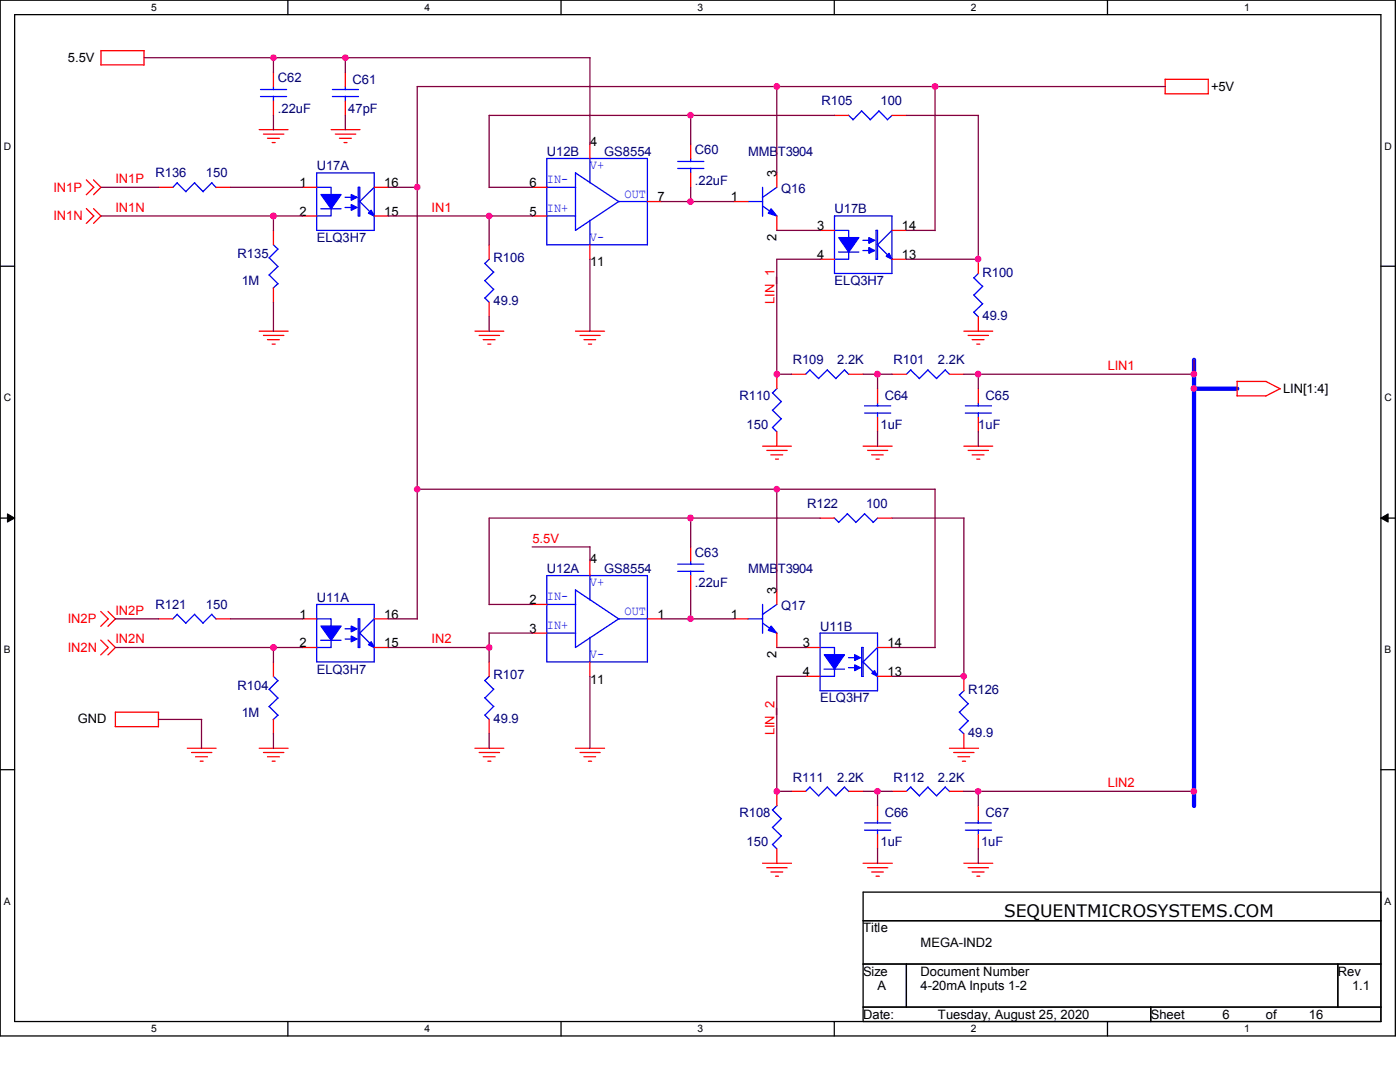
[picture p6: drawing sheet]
<svg xmlns="http://www.w3.org/2000/svg" width="279mm" height="216mm" viewBox="0 0 279 216" stroke-linecap="round" stroke-linejoin="round" font-family="sans-serif">
<path d="M0 0h278.5v206.7h-278.5zM2.9 2.9h272.7v200.9h-272.7z" fill="none" stroke="#000" stroke-width=".25"/>
<g fill="#fff">
<path d="M30.2 .3h1.1v2.3h-1.1z"/>
<path d="M30.2 204.1h1.1v2.3h-1.1z"/>
</g>
<path d="M57.4 0v2.9M57.4 203.8v2.9" fill="none" stroke="#000" stroke-width=".25"/>
<g fill="#fff">
<path d="M84.7 .3h1.1v2.3h-1.1z"/>
<path d="M84.7 204.1h1.1v2.3h-1.1z"/>
</g>
<path d="M112 0v2.9M112 203.8v2.9" fill="none" stroke="#000" stroke-width=".25"/>
<g fill="#fff">
<path d="M139.2 .3h1.1v2.3h-1.1z"/>
<path d="M139.2 204.1h1.1v2.3h-1.1z"/>
</g>
<path d="M166.5 0v2.9M166.5 203.8v2.9" fill="none" stroke="#000" stroke-width=".25"/>
<g fill="#fff">
<path d="M193.8 .3h1.1v2.3h-1.1z"/>
<path d="M193.8 204.1h1.1v2.3h-1.1z"/>
</g>
<path d="M221 0v2.9M221 203.8v2.9" fill="none" stroke="#000" stroke-width=".25"/>
<g fill="#fff">
<path d="M248.3 .3h1.1v2.3h-1.1z"/>
<path d="M248.3 204.1h1.1v2.3h-1.1z"/>
<path d="M.8 28h1.4v2.3h-1.4z"/>
<path d="M276.3 28h1.4v2.3h-1.4z"/>
<path d="M.8 78.2h1.4v2.3h-1.4z"/>
<path d="M276.3 78.2h1.4v2.3h-1.4z"/>
</g>
<path d="M0 53.1h2.9M275.6 53.1h2.9" fill="none" stroke="#000" stroke-width=".25"/>
<g fill="#fff">
<path d="M.8 128.5h1.3v2.2h-1.3z"/>
<path d="M276.3 128.5h1.3v2.2h-1.3z"/>
</g>
<path d="M0 103.4h2.9M275.6 103.4h2.9" fill="none" stroke="#000" stroke-width=".25"/>
<path d="M1.5 102.5l1.4 .9-1.4 .8zM275.6 103.4l1.4-.9v1.7z" fill="#000" stroke="#000" stroke-width=".2"/>
<g fill="#fff">
<path d="M.8 178.7h1.3v2.2h-1.3z"/>
<path d="M276.3 178.7h1.3v2.2h-1.3z"/>
</g>
<path d="M0 153.6h2.9M275.6 153.6h2.9M172.3 178h103.3v25.8h-103.3zM172.3 183.7h103.3M172.3 192.4h103.3M180.9 192.4v8.6M267 192.4v8.6M172.3 201h103.3M229.7 201v2.8" fill="none" stroke="#000" stroke-width=".25"/>
<g fill="none" stroke="#f00" stroke-width=".25">
<path d="M20.2 10.1h8.6M20.2 10.1v2.9M28.7 10.1v2.9h-8.6M54.6 14.4v2.9M68.9 14.4v2.9M232.5 18.7h8.6M232.5 15.8v2.9M232.5 15.8h8.7M241.1 15.8v3M17.2 35.9l1.5 1.5-1.5 1.5M18.7 35.9l1.5 1.5-1.5 1.5M31.6 37.4h2.9"/>
<path d="M43.1 37.4h2.9M51.7 25.9h5.8M52.6 26.8h4M53.4 27.6h2.4M54.3 28.4h.6M54.6 20.2v2.8M60.3 37.4h2.9M66.1 25.9h5.7M66.9 26.8h4.1M67.7 27.6h2.4M68.7 28.4h.6M68.9 20.2v2.8"/>
<path d="M74.7 37.4h2.9M106.3 37.4h2.8M117.7 28.7v2.9M137.8 28.7v2.9M137.8 34.5v2.9M155 34.5v2.9M166.5 23h2.9M178 23h2.9M17.2 41.6l1.5 1.5-1.5 1.5M18.7 41.6l1.5 1.5-1.5 1.5M54.6 46v2.9M54.6 57.4v2.9"/>
<path d="M60.3 43.1h2.9M74.7 43.1h2.9M97.6 48.9v2.8M106.3 43.1h2.8M117.7 48.9v2.8M129.2 40.2h2.9M146.4 40.2h2.9M155 43.1v2.9M163.7 46h2.8M163.7 51.7h2.8M178 46h2.9M178 51.7h2.9"/>
<path d="M195.2 51.7v2.9M51.7 66.1h5.8M52.6 66.9h4M53.4 67.8h2.4M54.3 68.7h.6M94.8 66.1h5.7M95.6 66.9h4.1M96.4 67.8h2.4M97.4 68.7h.6M97.6 60.3v2.9M114.9 66.1h5.7M115.7 66.9h4.1"/>
<path d="M116.5 67.8h2.4M117.4 68.7h.7M155 74.7v2.9M157.9 74.7h2.9M169.4 74.7h2.9M175.1 77.6v2.8M178 74.7h2.9M189.5 74.7h2.9M192.4 66.1h5.7M193.2 66.9h4.1M194 67.8h2.4M194.9 68.7h.6"/>
<path d="M195.2 63.2v2.9M195.2 77.6v2.8M246.9 76.1l-.1 2.9h5.8M246.9 76.1h5.8M252.6 76.1l2.9 1.5M255.5 77.6l-2.9 1.4M152.2 89h5.7M153 89.9h4.1M153.8 90.8h2.4M154.8 91.6h.6M155 86.1v2.9M172.3 89h5.8"/>
<path d="M173.1 89.9h4.1M173.9 90.8h2.4M174.8 91.6h.7M175.1 83.3v2.8M192.4 89h5.7M193.2 89.9h4.1M194 90.8h2.4M194.9 91.6h.6M195.2 83.3v2.8M117.7 112v2.9M137.8 109.1v2.9M137.8 114.9v2.8"/>
<path d="M155 117.7v2.9M163.7 103.4h2.8M175.1 103.4h2.9M20.1 127.7l1.5 1.5-1.5 1.5M20.1 122l1.5 1.5-1.5 1.5M21.5 127.7l1.5 1.5-1.5 1.5M21.5 122l1.5 1.5-1.5 1.5M31.6 123.5h2.9M43.1 123.5h2.9M54.6 132.1v2.9M60.3 123.5h2.9M60.3 129.2h2.9"/>
<path d="M74.7 123.5h2.9M74.7 129.2h2.9M97.6 132.1v2.9M106.3 126.3h2.8M106.3 120.6h2.8M117.7 132.1v2.9M129.2 123.5h2.9M146.4 123.5h2.9M155 126.3v2.9M160.8 129.2h2.9M160.8 135h2.9M175.1 129.2h2.9"/>
<path d="M175.1 135h2.9M192.4 135v2.8M23 145h8.6M31.6 142.1v2.9M31.7 142.1h-8.7v2.9M37.4 149.3h5.7M38.2 150.2h4.1M39 151h2.4M40 151.9h.6M51.7 149.3h5.8M52.6 150.2h4M53.4 151h2.4"/>
<path d="M54.3 151.9h.6M54.6 143.6v2.8M94.8 149.3h5.7M95.6 150.2h4.1M96.4 151h2.4M97.4 151.9h.6M97.6 143.6v2.8M114.9 149.3h5.7M115.7 150.2h4.1M116.5 151h2.4M117.4 151.9h.7M155 157.9v2.9"/>
<path d="M157.9 157.9h2.9M169.4 157.9h2.9M178 157.9h2.9M189.5 149.3h5.8M189.5 157.9h2.9M190.3 150.2h4.1M191.2 151h2.3M192.1 151.9h.6M192.4 146.4v2.9M152.2 172.3h5.7M153 173.1h4.1M153.8 174h2.4"/>
<path d="M154.8 174.8h.6M155 169.4v2.9M172.3 172.3h5.8M173.1 173.1h4.1M173.9 174h2.4M174.8 174.8h.7M175.1 160.8v2.9M175.1 166.5v2.9M192.4 172.3h5.7M193.2 173.1h4.1M194 174h2.4M194.9 174.8h.6"/>
<path d="M195.2 160.8v2.9M195.2 166.5v2.9"/>
</g>
<g fill="none" stroke="#00f" stroke-width=".25">
<path d="M52 19.3h5.2M52 17.9h5.2M54.6 17.3v.6M54.6 19.2v1M66.3 19.3h5.2M66.3 17.9h5.2M68.9 17.3v.6M68.9 19.2v1M35.3 36.5l1.8 1.8M35.4 36.4l-.9 1M38.8 36.5l1.8 1.8M38.9 36.4l-1.8 1.8"/>
<path d="M42.2 36.5l.9 .9M42.3 36.4l-1.8 1.8M63.2 37.4h2.9v5.7h-2.9M63.2 34.5h11.5v11.5h-11.5zM68.9 39.4h2.3M71.5 37.4h.3v5.7h-.3zM74.7 37.4l-2.9 2.9M109.1 37.4h5.8M109.1 31.6h20.1v17.3h-20.1zM114.9 34.5v11.5l8.6-5.8M114.9 34.5l8.6 5.8M117.7 31.6v4.9"/>
<path d="M135.3 33.6h5.2M135.3 32.2h5.2M137.8 31.6v.7M137.8 33.6v.9M152.2 37.4v5.7M155 37.4l-2.9 2M169.3 23l1 .9M171.9 22.1l1.8 1.8M172 22.1l-1.8 1.8M175.4 22.1l1.7 1.8M175.4 22.1l-1.7 1.8M178 23l-.9 .9"/>
<path d="M53.7 51.4l1.8 1.8M53.7 54.9l1.8 1.7M54.6 48.9l.9 .8M55.5 49.7l-1.8 1.8M55.5 53.2l-1.8 1.7M55.5 56.6l-1 .9M64 41.7h4.1M68.9 41.4h2.3M71.8 40.2l2.9 2.9M96.7 59.4l.9 .9M96.7 56l1.8 1.7M96.7 52.5l1.8 1.8"/>
<path d="M97.7 51.7l-.9 .9M98.6 57.7l-1.8 1.8M98.6 54.3l-1.8 1.7M109.1 43.1h5.8M117.7 43.9v5M123.5 40.2h5.7M149.3 40.2h2.9M152.2 41.1l2.9 2M166.5 46h2.9v5.7h-2.9M166.5 43.1h11.5v11.5h-11.5zM167.3 50.3h4.1M172.2 48h2.3"/>
<path d="M172.2 50h2.3M174.8 46h.3v5.7h-.3zM175.1 48.8l2.9 2.9M178 46l-2.9 2.9M194.3 58.8l1.8 1.8M194.3 55.4l1.8 1.7M195.3 54.5l-.9 1M196.1 57.1l-1.7 1.8M154.1 78.4l1.8 1.7M155.1 77.5l-.9 .9M161.6 73.8l1.8 1.8M161.7 73.8l-.9 .9"/>
<path d="M165.1 73.8l1.7 1.8M165.1 73.8l-1.7 1.7M168.5 73.8l.9 .9M168.6 73.8l-1.8 1.7M181.7 73.8l1.8 1.8M181.8 73.8l-.9 .9M185.2 73.8l1.7 1.8M185.2 73.8l-1.7 1.7M188.6 73.8l.9 .9M188.7 73.8l-1.8 1.7M194.3 62.3l.9 .9M196.1 60.6l-1.7 1.7"/>
<path d="M154.1 85.3l.9 .8M154.1 81.8l1.8 1.8M156 83.5l-1.8 1.8M156 80.1l-1.8 1.8M172.6 82.4h5.2M172.6 81h5.2M175.1 80.4v.6M175.1 82.4v.9M192.7 82.4h5.2M192.7 81h5.2M195.2 80.4v.6M195.2 82.4v.9"/>
<path d="M109.1 114.9h20.1v17.2h-20.1zM114.9 117.7l8.6 5.8M114.9 117.7v11.5l8.6-5.8M117.7 114.8v4.9M135.3 114h5.2M135.3 112.6h5.2M137.8 112v.6M137.8 114v.9M166.5 103.3l.9 .9M169.1 102.5l1.7 1.7M169.1 102.5l-1.8 1.8M172.5 102.5l1.8 1.7"/>
<path d="M172.6 102.5l-1.8 1.8M175.1 103.4l-.9 .9M35.3 122.6l1.8 1.8M35.4 122.6l-.9 .9M38.8 122.6l1.8 1.8M38.9 122.6l-1.8 1.7M42.2 122.6l.9 .9M42.3 122.6l-1.8 1.7M53.7 137.5l1.8 1.8-1.8 1.7M54.6 135l.9 .8M55.5 135.8l-1.8 1.8M63.2 123.5h2.9v5.7h-2.9"/>
<path d="M63.2 120.6h11.5v11.5h-11.5zM64 127.8h4.1M68.9 125.5h2.3M68.9 127.5h2.3M71.5 123.5h.3v5.7h-.3zM71.8 126.3l2.9 2.9M74.7 123.5l-2.9 2.9M96.7 139.2l1.8 1.8M96.7 135.8l1.8 1.7M97.7 134.9l-.9 .9M98.6 137.5l-1.8 1.8M109.1 120.6h5.8"/>
<path d="M109.1 126.3h5.8M117.7 127.2v4.9M123.5 123.5h5.7M149.3 123.5h2.9M152.2 120.6v5.8M152.2 124.3l2.9 2.1M155 120.6l-2.9 2M163.7 129.2h2.8v5.8h-2.8M163.7 126.3h11.4v11.5h-11.4zM164.5 133.5h4M169.3 131.2h2.4M169.3 133.2h2.4"/>
<path d="M172 129.2h.3v5.8h-.3zM172.2 132l2.9 3M175.1 129.2l-2.9 2.9M191.4 138.6l1.8 1.8M192.4 137.8l-.9 .9M53.7 141l1.8 1.7M55.5 142.7l-1 .9M96.7 142.7l.9 .9M98.6 140.9l-1.8 1.8M161.6 157.1l1.8 1.7M161.7 157l-.9 .9M165.1 157.1l1.7 1.7"/>
<path d="M165.1 157l-1.7 1.8M168.5 157.1l.9 .8M168.6 157l-1.8 1.8M181.7 157.1l1.8 1.7M181.8 157l-.9 .9M185.2 157.1l1.7 1.7M185.2 157l-1.7 1.8M188.6 157.1l.9 .8M188.7 157l-1.8 1.8M191.4 145.5l1 .9M191.4 142.1l1.8 1.7M193.3 143.8l-1.8 1.8"/>
<path d="M193.3 140.4l-1.8 1.7M154.1 168.5l.9 .9M154.1 165.1l1.8 1.7M154.1 161.6l1.8 1.8M155.1 160.7l-.9 .9M156 166.8l-1.8 1.7M156 163.3l-1.8 1.8M172.6 165.7h5.2M172.6 164.2h5.2M175.1 163.7v.6M175.1 165.6v.9M192.7 165.7h5.2"/>
<path d="M192.7 164.2h5.2M195.2 163.7v.6M195.2 165.6v.9"/>
</g>
<g fill="#00f" stroke="#00f" stroke-width=".25">
<path d="M153.9 41.7l1.1 1.4-1.7-.6z"/>
<path d="M153.9 124.9l1.1 1.4-1.7-.5z"/>
<path d="M177.4 50.5l.6 1.2-1.1-.6z" fill-rule="evenodd"/>
<path d="M173.4 47.4l1.1 .6-1.1 .6z" fill-rule="evenodd"/>
<path d="M173.4 49.4l1.1 .6-1.1 .5z" fill-rule="evenodd"/>
<path d="M167.4 47.4h4l-2 2.9z" fill-rule="evenodd"/>
<path d="M74.1 42l.6 1.1-1.2-.6z" fill-rule="evenodd"/>
<path d="M70.1 38.8l1.1 .6-1.1 .6z" fill-rule="evenodd"/>
<path d="M70.1 40.8l1.1 .6-1.1 .6z" fill-rule="evenodd"/>
<path d="M64.1 38.8h4l-2 2.9z" fill-rule="evenodd"/>
<path d="M174.5 133.8l.6 1.2-1.1-.6z" fill-rule="evenodd"/>
<path d="M170.6 130.6l1.1 .6-1.1 .6z" fill-rule="evenodd"/>
<path d="M170.6 132.7l1.1 .5-1.1 .6z" fill-rule="evenodd"/>
<path d="M164.5 130.6h4l-2 2.9z" fill-rule="evenodd"/>
<path d="M74.1 128.1l.6 1.1-1.2-.5z" fill-rule="evenodd"/>
<path d="M70.1 124.9l1.1 .6-1.1 .6z" fill-rule="evenodd"/>
<path d="M70.1 126.9l1.1 .6-1.1 .6z" fill-rule="evenodd"/>
<path d="M64.1 124.9h4l-2 2.9z" fill-rule="evenodd"/>
</g>
<path d="M238.3 71.8v89M238.3 77.6h8.6" fill="none" stroke="#00f" stroke-width=".85"/>
<g fill="none" stroke="#800040" stroke-width=".25">
<path d="M28.7 11.5h89v17.3M54.6 11.5v2.9M68.9 11.5v2.9M155 17.3v17.2M186.6 17.3v28.7M232.6 17.3h-149.3v106.2M20.2 37.4h11.5M46 37.4h14.4M54.6 23v2.9M68.9 23v2.9M77.6 37.4h5.7M97.6 37.4h8.7"/>
<path d="M137.8 23v5.8M137.8 37.4v2.9M166.6 23h-69v14.4M180.9 23h14.4M195.2 23v28.8M20.2 43.1h40.2M54.6 43.1v2.9M77.6 43.1h28.7M97.6 43.1v5.8M117.7 51.7v14.4M132.1 40.2h14.4M155 46h8.7"/>
<path d="M163.7 51.7h-8.7v23M180.9 46h5.7M180.9 51.7h14.4M54.6 60.3v5.8M97.6 63.2v2.9M155 74.7h2.9M172.3 74.7h5.8M175.1 74.7v2.9M192.4 74.7h45.9M195.2 74.7v2.9M238.3 71.8v2.9M83.3 97.6h103.3"/>
<path d="M155 97.6v20.2M175.1 86.1v3M186.6 97.6v31.6M195.2 86.1v3M106.2 109.1h11.5v2.9M137.8 103.4v5.8M137.8 117.7v5.8M163.7 103.4h-66.1v17.2M178 103.4h14.4v31.6M23 129.2h37.4M23 123.5h8.7M46 123.5h14.4"/>
<path d="M54.6 129.2v2.9M77.6 129.2h20.1M77.6 123.5h5.7M97.6 120.6h8.7M106.3 126.3h-8.7v5.8M117.7 135v14.4M132.1 123.5h14.4M155 129.2h5.8M160.8 135h-5.8v22.9M178 129.2h8.6M178 135h14.4M31.6 143.6h8.7"/>
<path d="M40.2 143.6v5.8M54.6 146.4v3M97.6 146.4v3M155 157.9h2.9M172.3 157.9h5.8M175.1 157.9v2.9M192.4 157.9h45.9M195.2 157.9v2.9M175.1 169.4v2.9M195.2 169.4v2.9"/>
</g>
<g fill="#f0f" stroke="#f0f" stroke-width=".25">
<circle cx="195.2" cy="74.7" r=".56"/>
<circle cx="195.2" cy="157.9" r=".55"/>
<circle cx="137.8" cy="103.4" r=".56"/>
<circle cx="54.6" cy="129.2" r=".55"/>
<circle cx="83.3" cy="97.6" r=".55"/>
<circle cx="195.2" cy="51.7" r=".55"/>
<circle cx="155" cy="17.3" r=".56"/>
<circle cx="175.1" cy="74.7" r=".57"/>
<circle cx="54.6" cy="11.5" r=".55"/>
<circle cx="186.6" cy="17.3" r=".56"/>
<circle cx="137.8" cy="40.2" r=".55"/>
<circle cx="83.3" cy="37.3" r=".55"/>
<circle cx="97.6" cy="43.1" r=".55"/>
<circle cx="54.6" cy="43.1" r=".55"/>
<circle cx="155" cy="97.6" r=".55"/>
<circle cx="155" cy="74.7" r=".56"/>
<circle cx="97.6" cy="129.2" r=".55"/>
<circle cx="137.8" cy="23" r=".55"/>
<circle cx="68.9" cy="11.5" r=".55"/>
<circle cx="192.3" cy="134.9" r=".55"/>
<circle cx="155" cy="157.9" r=".55"/>
<circle cx="137.8" cy="123.4" r=".55"/>
<circle cx="175.1" cy="157.9" r=".56"/>
<circle cx="238.3" cy="77.5" r=".55"/>
<circle cx="238.3" cy="157.9" r=".55"/>
<circle cx="238.2" cy="74.7" r=".56"/>
</g>
<text font-size="3.4" x="200.4" y="182.9">SEQUENTMICROSYSTEMS.COM</text>
<g font-size="2.6">
<text x="13.5" y="12.4">5.5V</text>
<text x="241.7" y="18.2">+5V</text>
<text x="117.8" y="29.1">4</text>
<text x="155" y="35.4" transform="rotate(-90 155 35.4)">3</text>
<text x="59.8" y="37.3">1</text>
<text x="76.7" y="37.3">16</text>
<text x="105.7" y="37.3">6</text>
<text x="131.2" y="40.2">7</text>
<text x="145.9" y="40.2">1</text>
<text x="59.8" y="43.1">2</text>
<text x="76.7" y="43.1">15</text>
<text x="105.7" y="43.1">5</text>
<text x="163.1" y="45.9">3</text>
<text x="180" y="45.9">14</text>
<text x="117.8" y="53.2">11</text>
<text x="155" y="48.1" transform="rotate(-90 155 48.1)">2</text>
<text x="163.1" y="51.7">4</text>
<text x="180" y="51.7">13</text>
<text x="256.1" y="78.4">LIN[1:4]</text>
<text x="117.8" y="112.3">4</text>
<text x="155" y="118.6" transform="rotate(-90 155 118.6)">3</text>
<text x="59.8" y="123.4">1</text>
<text x="76.7" y="123.4">16</text>
<text x="105.7" y="120.6">2</text>
<text x="131.2" y="123.4">1</text>
<text x="145.9" y="123.4">1</text>
<text x="59.8" y="129.2">2</text>
<text x="76.7" y="129.2">15</text>
<text x="105.7" y="126.3">3</text>
<text x="155" y="131.3" transform="rotate(-90 155 131.3)">2</text>
<text x="160.2" y="129.2">3</text>
<text x="177.1" y="129.2">14</text>
<text x="117.8" y="136.4">11</text>
<text x="160.2" y="134.9">4</text>
<text x="177.1" y="134.9">13</text>
<text x="15.5" y="144.2">GND</text>
<text x="172.3" y="186.1">Title</text>
<text x="183.7" y="188.9">MEGA-IND2</text>
<text x="172.3" y="194.7">Size</text>
<text x="175.1" y="197.6">A</text>
<text x="183.7" y="197.6">4-20mA Inputs 1-2</text>
<text x="183.7" y="194.7">Document Number</text>
<text x="267" y="194.7">Rev</text>
<text x="269.8" y="197.6">1.1</text>
<text x="172.3" y="203.3">Date:</text>
<text x="187.2" y="203.3">Tuesday, August 25, 2020</text>
<text x="229.7" y="203.3">Sheet</text>
<text x="244" y="203.3">6</text>
<text x="252.6" y="203.3">of</text>
<text x="261.2" y="203.3">16</text>
</g>
<g font-size="2.6" fill="#000080">
<text x="55.5" y="16.4">C62</text>
<text x="70.4" y="16.7">C61</text>
<text x="55.5" y="22.5">.22uF</text>
<text x="69.5" y="22.5">47pF</text>
<text x="164" y="21">R105</text>
<text x="175.7" y="21">100</text>
<text x="31" y="35.4">R136</text>
<text x="41.1" y="35.4">150</text>
<text x="63.2" y="34">U17A</text>
<text x="109.1" y="31.1">U12B</text>
<text x="120.6" y="31.1">GS8554</text>
<text x="138.7" y="30.8">C60</text>
<text x="149.3" y="31.1">MMBT3904</text>
<text x="138.7" y="36.8">.22uF</text>
<text x="155.9" y="38.5">Q16</text>
<text x="166.5" y="42.5">U17B</text>
<text x="47.4" y="51.5">R135</text>
<text x="63.2" y="48.3">ELQ3H7</text>
<text x="98.5" y="52.3">R106</text>
<text x="48.3" y="56.9">1M</text>
<text x="166.5" y="56.9">ELQ3H7</text>
<text x="196.1" y="55.2">R100</text>
<text x="98.5" y="60.9">49.9</text>
<text x="196.1" y="63.8">49.9</text>
<text x="158.2" y="72.7">R109</text>
<text x="167.1" y="72.7">2.2K</text>
<text x="178.3" y="72.7">R101</text>
<text x="187.2" y="72.7">2.2K</text>
<text x="147.6" y="79.9">R110</text>
<text x="176.6" y="79.9">C64</text>
<text x="196.7" y="79.9">C65</text>
<text x="149" y="85.6">150</text>
<text x="175.7" y="85.6">1uF</text>
<text x="195.2" y="85.6">1uF</text>
<text x="161.1" y="101.4">R122</text>
<text x="172.8" y="101.4">100</text>
<text x="138.7" y="111.2">C63</text>
<text x="109.1" y="114.3">U12A</text>
<text x="120.6" y="114.3">GS8554</text>
<text x="138.7" y="117.2">.22uF</text>
<text x="149.3" y="114.3">MMBT3904</text>
<text x="31" y="121.5">R121</text>
<text x="41.1" y="121.5">150</text>
<text x="63.2" y="120.1">U11A</text>
<text x="155.9" y="121.8">Q17</text>
<text x="163.7" y="125.8">U11B</text>
<text x="47.4" y="137.6">R104</text>
<text x="63.2" y="134.4">ELQ3H7</text>
<text x="98.5" y="135.6">R107</text>
<text x="48.3" y="143">1M</text>
<text x="163.7" y="140.2">ELQ3H7</text>
<text x="193.2" y="138.4">R126</text>
<text x="98.5" y="144.2">49.9</text>
<text x="193.2" y="147">49.9</text>
<text x="158.2" y="156">R111</text>
<text x="167.1" y="156">2.2K</text>
<text x="178.3" y="156">R112</text>
<text x="187.2" y="156">2.2K</text>
<text x="147.6" y="163.1">R108</text>
<text x="176.6" y="163.1">C66</text>
<text x="196.7" y="163.1">C67</text>
<text x="149" y="168.9">150</text>
<text x="175.7" y="168.9">1uF</text>
<text x="195.8" y="168.9">1uF</text>
</g>
<g font-size="2.6" fill="#00f">
<text x="117.7" y="33.7">V+</text>
<text x="109.1" y="36.6">IN-</text>
<text x="124.6" y="39.5">OUT</text>
<text x="109.1" y="42.3">IN+</text>
<text x="117.7" y="48">V-</text>
<text x="109.1" y="119.8">IN-</text>
<text x="117.7" y="116.9">V+</text>
<text x="109.1" y="125.6">IN+</text>
<text x="124.6" y="122.7">OUT</text>
<text x="117.7" y="131.3">V-</text>
</g>
<g font-size="2.6" fill="#f00">
<text x="10.7" y="38.3">IN1P</text>
<text x="23" y="36.5">IN1P</text>
<text x="10.7" y="44">IN1N</text>
<text x="23" y="42.3">IN1N</text>
<text x="86.1" y="42.3">IN1</text>
<text x="154.6" y="60.6" transform="rotate(-90 154.6 60.6)">LIN_1</text>
<text x="221.1" y="73.8">LIN1</text>
<text x="106.3" y="108.3">5.5V</text>
<text x="13.5" y="124.4">IN2P</text>
<text x="23" y="122.6">IN2P</text>
<text x="13.5" y="130.1">IN2N</text>
<text x="23" y="128.4">IN2N</text>
<text x="86.1" y="128.4">IN2</text>
<text x="154.6" y="146.7" transform="rotate(-90 154.6 146.7)">LIN_2</text>
<text x="221.1" y="157.1">LIN2</text>
</g>
<g font-size="2">
<text x="30.2" y="2.2">5</text>
<text x="84.7" y="2.2">4</text>
<text x="139.2" y="2.2">3</text>
<text x="193.7" y="2.2">2</text>
<text x="248.3" y="2.2">1</text>
<text x=".8" y="29.9">D</text>
<text x="276.3" y="29.9">D</text>
<text x=".8" y="80.1">C</text>
<text x="276.3" y="80.1">C</text>
<text x=".8" y="130.3">B</text>
<text x="276.3" y="130.3">B</text>
<text x=".8" y="180.5">A</text>
<text x="276.3" y="180.5">A</text>
<text x="30.2" y="206">5</text>
<text x="84.7" y="206">4</text>
<text x="139.2" y="206">3</text>
<text x="193.7" y="206">2</text>
<text x="248.3" y="206">1</text>
</g>
</svg>
